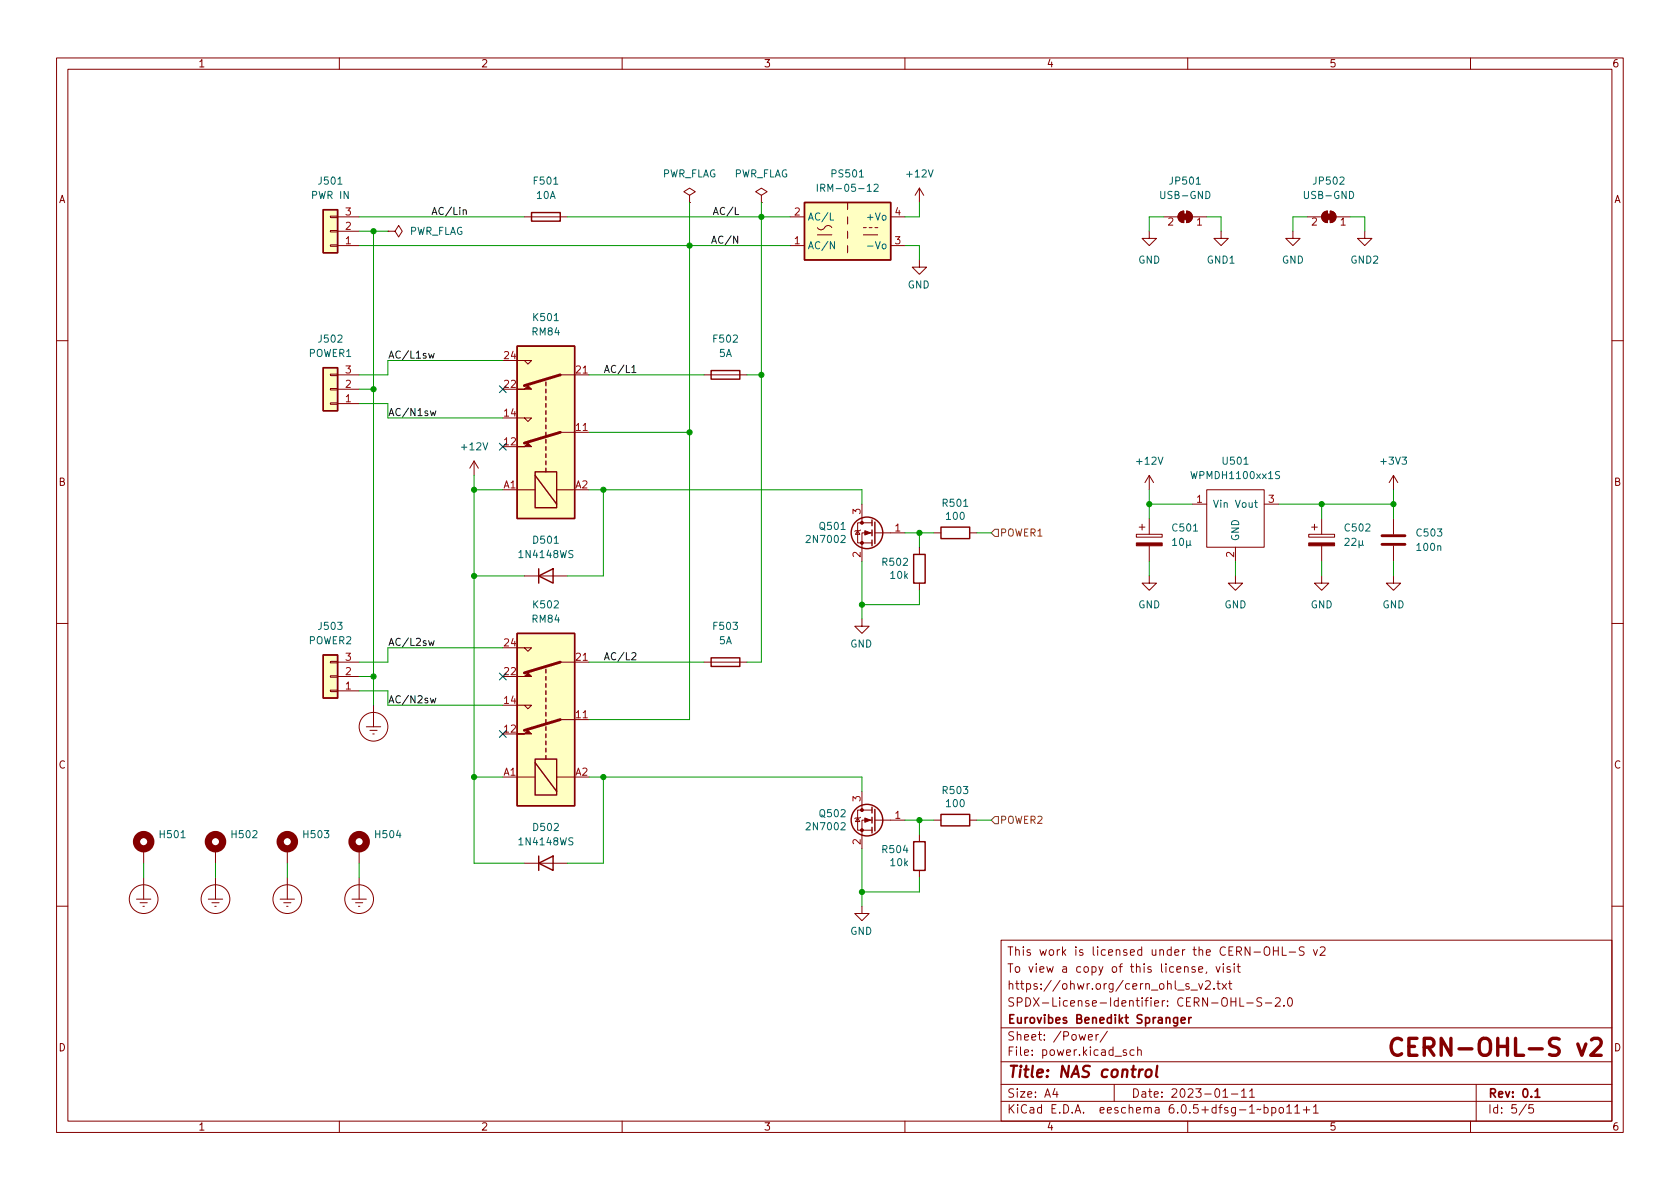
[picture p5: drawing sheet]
<svg xmlns="http://www.w3.org/2000/svg" width="297mm" height="210mm" viewBox="0 0 297 210" stroke-linecap="round" stroke-linejoin="round" font-family="sans-serif">
<g fill="none" stroke="#840000" stroke-width=".18">
<path d="M10 10.2h277v190.1h-277zM12 12.2h273v186.1h-273zM60 10.2v2M110 10.2v2M160 10.2v2M210 10.2v2M260 10.2v2M58.4 38.2h1.3v.3h-1.3zM59.7 38.3h3.8M92.7 38.3h7.6M121.9 34.5l1-.6-1-.6-1 .6 1 .6v1.3M121.9 35.8h.1"/>
<path d="M134.6 34.5l1-.6-1-.6-1 .6 1 .6v1.3M134.6 35.8h.1M139.7 38.3h2.5M149.9 35.8v1.3M149.9 38.3v1.3M157.5 38.3h2.5M162.6 33.3v2.5M162.6 33.3l-.8 1.2M162.6 33.3l.7 1.2M205.7 38.3h2.6M208.6 37.6l.7-.3v2.1a1.02 1.02 0 0 1-.9-.7 1.02 1.02 0 0 1 .2-1.1zM209.8 37.3a1.02 1.02 0 0 1 1 1 1.02 1.02 0 0 1-1 1.1z"/>
<path d="M210.8 38.3h2.6M231.1 38.3h2.6M234 37.6l.7-.3v2.1a1.02 1.02 0 0 1-.9-.7 1.02 1.02 0 0 1 .2-1.1zM235.2 37.3a1.02 1.02 0 0 1 1 1 1.02 1.02 0 0 1-1 1.1zM236.2 38.3h2.6M58.4 40.8h1.3v.2h-1.3zM58.4 43.3h1.3v.3h-1.3zM59.7 43.4h3.8M59.7 40.9h3.8M68.6 40.9h1.2l.7-1 .6 1-.6 1-.7-1M68.6 40.9h.1M139.7 43.4h2.5"/>
<path d="M144.5 41.5h2.6M144.5 40.3a.8 .8 0 0 0 .8 .3 .8 .8 0 0 0 .7-.6 .73 .73 0 0 1 1.1 .3M149.9 40.9v1.3M149.9 43.4v1.3M152.7 41.5h2.5M152.7 40.3h.5M153.7 40.3h.5M154.7 40.3h.5M157.5 43.4h2.5M162.6 46v1.2h-1.3l1.3 1.3 1.2-1.3h-1.2M203.2 40.9v1.3h1.3l-1.3 1.2-1.3-1.2h1.3M215.9 40.9v1.3h1.3l-1.3 1.2-1.3-1.2h1.3"/>
<path d="M228.6 40.9v1.3h1.3l-1.3 1.2-1.3-1.2h1.3M241.3 40.9v1.3h1.3l-1.3 1.2-1.3-1.2h1.3M10 60.2h2M58.4 66.2h1.3v.2h-1.3zM58.4 68.7h1.3v.3h-1.3zM58.4 71.2h1.3v.3h-1.3zM59.7 71.4h3.8M59.7 68.8h3.8M59.7 66.3h3.8M91.4 73.9h2.6l-.7 .6-.6-.6M91.4 63.7h2.6l-.7 .7-.6-.7M99.1 66.3h5"/>
<path d="M99.1 76.4h5M124.5 66.3h7.6M285 60.2h2M83.8 81.5l-.7 1.3M83.8 81.5v2.6M83.8 81.5l.8 1.3M91.4 86.6h3.2M98.4 86.6h3.2M151.6 93.8l.4 .7h-.7zM152.1 93.7l-.1 .1h-.7l-.2 .2M152.4 89.1v3.4M154.2 94.2h-1.8v5.1"/>
<path d="M154.2 92.5h-2.6v3.5h2.6M154.7 94.2h5.3M162.6 96.8v1.2M165.1 94.2h1.3M171.4 94.2h1.3M200.9 94.5h4.6v.5h-4.6zM201.4 93.2h1M201.9 92.7v1M203.2 84.1l-.8 1.2M203.2 84.1v2.5M203.2 91.7v2.8M203.2 96.5v2.8"/>
<path d="M203.2 84.1l.8 1.2M210.8 89.1h2.6M213.4 86.6h10.1v10.2h-10.1zM218.4 96.8v2.5M223.5 89.1h2.6M231.4 94.5h4.6v.5h-4.6zM231.9 93.2h1M232.4 92.7v1M233.7 91.7v2.8M233.7 96.5v2.8M246.4 84.1l-.8 1.2M246.4 84.1v2.5"/>
<path d="M246.4 91.7v2.8M246.4 96.5v2.8M246.4 84.1l.7 1.2M10 110.2h2M58.4 117h1.3v.2h-1.3zM58.4 119.5h1.3v.3h-1.3zM59.7 117.1h3.8M59.7 119.6h3.8M91.4 114.5h2.6l-.7 .7-.6-.7M92.7 101.8h7.6M99.1 117.1h5M124.5 117.1h7.6"/>
<path d="M152.4 109.5v1.2h-1.3l1.3 1.3 1.3-1.3h-1.3M162.6 103.1v1.3M203.2 101.8v1.3h1.3l-1.3 1.3-1.3-1.3h1.3M218.4 101.8v1.3h1.3l-1.3 1.3-1.2-1.3h1.2M233.7 101.8v1.3h1.2l-1.2 1.3-1.3-1.3h1.3M246.4 101.8v1.3h1.2l-1.2 1.3-1.3-1.3h1.3M285 110.2h2M58.4 122h1.3v.3h-1.3zM59.7 122.2h3.8M64.8 128.5h2.5M65.4 129.2h1.3M65.9 129.8h.3"/>
<path d="M66 124.7v3.8M91.4 124.7h2.6l-.7 .6-.6-.6M91.4 137.4h3.2M98.4 137.4h3.2M99.1 127.2h5M152.4 139.9v3.4M24.1 159h2.6M24.8 159.6h1.2M25.4 150.1v2.5M25.4 155.2v3.8M36.8 159h2.6M37.5 159.6h1.2"/>
<path d="M38.1 150.1v2.5M38.1 155.2v3.8M49.5 159h2.6M50.2 159.6h1.2M50.8 150.1v2.5M50.8 155.2v3.8M62.2 159h2.6M62.9 159.6h1.2M63.5 150.1v2.5M63.5 155.2v3.8M92.7 152.6h7.6M151.6 144.6l.4 .7h-.7z"/>
<path d="M152.1 144.5l-.1 .1h-.7l-.2 .2M154.2 145h-1.8v5.1M154.2 143.3h-2.6v3.5h2.6M154.7 145h5.3M162.6 147.6v1.2M162.6 153.9v1.3M165.1 145h1.3M171.4 145h1.3M10 160.2h2M25.3 160.3h.2M38 160.3h.2M50.7 160.3h.2"/>
<path d="M63.4 160.3h.2M152.4 160.3v1.2h-1.3l1.3 1.3 1.3-1.3h-1.3M177 166.3h108v32h-108zM210.2 174l-.3-.1-.3 .2 .1 .3 .5 .1v.4h-.6M210.6 175.1h1.1M211.3 171l-.4-.1-.2 .2 .1 .3 .5 .1v.4h-.6M211.9 173.9l.4 1 .3-1M211.9 171.4l.7-.1v-.3l-.5-.1-.2 .2 .1 .8h.6M213.1 173.6l.6-.2 .2 .2 .1 .3-.9 1h.9M213.4 171.9l-.2 .2M214.6 174.8v.1M215 170.9l.4 1 .3-1"/>
<path d="M215.1 173.9h.6M215.4 173.4v1.3l.3 .2M216.1 173.9l.8 1M216.3 170.4v.2M216.3 170.9v1M216.9 173.9l-.8 1M217.2 173.9h.6M217.4 173.4v1.3l.4 .2M217.5 171l-.4-.1-.2 .2 .1 .3 .5 .1v.4h-.6M218.2 170.4v.2M218.2 170.9v1M218.7 170.9h.6"/>
<path d="M218.9 170.4v1.3l.4 .2M219.2 176.4v1.5h.7M220.4 177.4h1.2M223.1 176.5l-.6-.1-.2 .2v.4l.6 .3 .2 .3-.3 .3h-.6M223.6 167.6a.5 .5 0 0 1 .6-.2 .5 .5 0 0 1 .3 .5v.5a.5 .5 0 0 1-.5 .6 .5 .5 0 0 1-.5-.6zM223.7 177.4h1.2M225.1 167.4v1.5M225.1 168.1h.9M225.5 176.6l.6-.2 .2 .2 .1 .3-1 1h1M226 167.4v1.5M226.7 167.4v1.5h.7M227 177.8v.1"/>
<path d="M227.8 176.6l.2-.2a.81 .81 0 0 1 .6 .7 .81 .81 0 0 1-.3 .8h-.2a.81 .81 0 0 1-.3-1.3zM227.9 168.4h1.2M230.6 167.5l-.6-.1-.2 .2v.4l.6 .3 .2 .3-.3 .3h-.6M232.2 167.9l.4 1 .3-1M233.4 167.6l.6-.2 .2 .2 .1 .3-.9 1h.9M285 160.2h2M60 198.3v2M110 198.3v2M160 198.3v2M177 194.8h108M177 191.8h108M177 187.8h108"/>
<path d="M177 181.8h108M186.5 192.5l-.4 1h1M186.9 193v1M192.4 183.4l.7-.1v-.3l-.5-.1-.2 .2 .1 .8h.6M193.8 182.9v1M194.2 182.9l-.3 .1-.1 .2M195.8 182.4l-1.3 1.9M197 191.8v3M199.1 185.7l-.3-.1-.2 .2v.3l.5 .1v.4h-.5M200.5 185.7l-.4-.1-.3 .3v.4l.1 .3h.6M201.1 185.8l.3-.2 .3 .1 .1 .9M201.1 185.1v1.5"/>
<path d="M210 198.3v2M216.2 193l.4-.5v1.5M216.2 194h.9M217.7 193.5h1.2M219.5 193l.4-.5v1.5M219.5 194h.9M220.9 193l.5-.5v1.5M220.9 194h.9M223.5 195.9l.4-.1 .3 .3v.4l-.1 .3h-.6M223.5 195.3v1.5M224.9 195.9l.4-.1 .3 .3v.4l-.2 .3h-.5M224.9 195.8v1.5"/>
<path d="M226.3 195.9l.3-.1 .3 .3v.4l-.3 .3h-.3l-.2-.3v-.4zM227.5 195.8l.4-.5v1.5M227.5 196.8h.9M228.9 195.8l.5-.5v1.5M228.9 196.8h.9M230.4 196.3h1.2M231 195.7v1.1M232.2 195.8l.4-.5v1.5M232.2 196.8h.9M260 198.3v2M261 191.8v6.5M269.9 195.3l-1.3 1.9"/>
<path d="M271.1 195.3h-.7l-.1 .7 .2-.1 .5 .1 .2 .2-.1 .5-.2 .1-.6-.1"/>
<circle cx="66" cy="128.5" r="2.54"/>
<circle cx="25.4" cy="159" r="2.54"/>
<circle cx="38.1" cy="159" r="2.54"/>
<circle cx="50.8" cy="159" r="2.54"/>
<circle cx="63.5" cy="159" r="2.54"/>
</g>
<path d="M208.2 179.9v1.2l-.3 .3h-.3M210.2 179.9v1M210.6 179.9l-.3 .1-.1 .2M208.2 180l-.4-.1-.3 .3v.4l.1 .3h.6M208.8 180.4l.8-.1-.1-.3-.4-.1-.3 .2 .1 .8h.6M271.4 193l.4-.5v1.5M271.4 194h.9" fill="none" stroke="#840000" stroke-width=".3"/>
<path d="M202.7 189.3a.52 .52 0 0 1 .5-.2 .52 .52 0 0 1 .4 .4v.6a.55 .55 0 0 1-.6 .4 .55 .55 0 0 1-.5-.4zM204.6 188.5l-.2 1.7 .3 .3" fill="none" stroke="#840000" stroke-width=".4"/>
<path d="M279 184.6l.7 2 .7-2M281.4 183.9l.4-.3h.7a.81 .81 0 0 1 .5 1.3l-1.8 1.7h1.9" fill="none" stroke="#840000" stroke-width=".6"/>
<g fill="#ffffc2" stroke="#ffffc2" stroke-width=".18">
<path d="M57.1 65h2.6v7.6h-2.6z"/>
<path d="M91.4 112h10.2v30.5h-10.2z"/>
<path d="M57.1 37.1h2.6v7.6h-2.6z"/>
<path d="M57.1 115.8h2.6v7.6h-2.6z"/>
<path d="M91.4 61.2h10.2v30.5h-10.2z"/>
<path d="M142.2 35.8h15.3v10.2h-15.3z"/>
</g>
<g fill="none" stroke="#840000" stroke-width=".25">
<path d="M57.1 37.1h2.6v7.6h-2.6zM94 37.6h5.1v1.5h-5.1zM142.2 35.8h15.3v10.2h-15.3zM57.1 65h2.6v7.6h-2.6zM91.4 61.2h10.2v30.5h-10.2zM96.5 67.6v.6M96.5 68.8v.7M96.5 70.1v.6M96.5 71.4v.6M96.5 72.6v.7M96.5 73.9v.6M96.5 75.2v.6"/>
<path d="M96.5 76.4v.7M96.5 77.7v.7M96.5 79v.6M125.7 65.5h5.1v1.6h-5.1zM94.6 83.4h3.8v6.4h-3.8zM94.6 84.1l3.8 5M96.5 80.3v.6M96.5 81.5v.7M96.5 82.8v.6M154.2 91.9v1.1M154.2 93.7v1M154.2 95.5v1"/>
<path d="M154.7 92.3v3.8M161.5 98h2.1v5.1h-2.1zM166.4 93.2h5v2h-5zM57.1 115.8h2.6v7.6h-2.6zM91.4 112h10.2v30.5h-10.2zM95.2 101.8l2.6-1.2v2.5zM95.2 100.6v2.5M96.5 118.4v.6M96.5 119.6v.7M125.7 116.3h5.1v1.6h-5.1zM94.6 134.2h3.8v6.4h-3.8zM94.6 134.9l3.8 5"/>
<path d="M96.5 120.9v.6M96.5 122.2v.6M96.5 123.4v.7M96.5 124.7v.6M96.5 126v.6M96.5 127.2v.7M96.5 128.5v.7M96.5 129.8v.6M96.5 131.1v.6M96.5 132.3v.7M96.5 133.6v.6M95.2 152.6l2.6-1.2v2.5z"/>
<path d="M95.2 151.4v2.5M154.2 142.7v1.1M154.2 144.5v1M154.2 146.3v1M154.7 143.1v3.8M161.5 148.8h2.1v5.1h-2.1zM166.4 144h5v2h-5z"/>
<circle cx="153.3" cy="94.2" r="2.79"/>
<circle cx="153.3" cy="145" r="2.79"/>
</g>
<g fill="#840000" stroke="#840000" stroke-width=".18">
<path d="M152.9 93.8l1 .4-1 .4z"/>
<path d="M91.4 129.8h1.3l.6-.6 .7 .6z"/>
<path d="M91.4 119.6h1.3l.6-.6 .7 .6z"/>
<path d="M234.4 37.8h1.1v1.1h-1.1z"/>
<path d="M235.2 37.3a1.02 1.02 0 0 1 1 1 1.02 1.02 0 0 1-1 1.1z"/>
<path d="M234 37.6l.7-.3v2.1a1.02 1.02 0 0 1-.9-.7 1.02 1.02 0 0 1 .2-1.1z"/>
<path d="M91.4 79h1.3l.6-.6 .7 .6z"/>
<path d="M91.4 68.8h1.3l.6-.6 .7 .6z"/>
<path d="M209 37.8h1.1v1.1h-1.1z"/>
<path d="M209.8 37.3a1.02 1.02 0 0 1 1 1 1.02 1.02 0 0 1-1 1.1z"/>
<path d="M208.6 37.6l.7-.3v2.1a1.02 1.02 0 0 1-.9-.7 1.02 1.02 0 0 1 .2-1.1z"/>
<path d="M231.4 96h4.6v.5h-4.6z"/>
<path d="M152.9 144.6l1 .4-1 .4z"/>
<path d="M200.9 96h4.6v.5h-4.6z"/>
<circle cx="152.4" cy="96" r=".25"/>
<circle cx="152.4" cy="92.5" r=".25"/>
<circle cx="152.4" cy="146.8" r=".25"/>
<circle cx="152.4" cy="143.3" r=".25"/>
</g>
<path d="M99.1 76.4l-6.4 2M99.1 66.3l-6.4 1.9M244.3 96.3h4.1M244.3 94.7h4.1M99.1 117.1l-6.4 1.9M99.1 127.2l-6.4 2" fill="none" stroke="#840000" stroke-width=".51"/>
<g fill="none" stroke="#840000" stroke-width="1.3">
<circle cx="25.4" cy="148.8" r="1.27"/>
<circle cx="38.1" cy="148.8" r="1.27"/>
<circle cx="50.8" cy="148.8" r="1.27"/>
<circle cx="63.5" cy="148.8" r="1.27"/>
</g>
<g fill="none" stroke="#006464" stroke-width=".18">
<path d="M144.5 32.6v1.2M145.1 33.2h.6l.1-.2v-.3l-.7-.1v1.2M146.8 37.7v1.2h.6M154.5 32.7l.5-.1 .3 .3-.8 .9h.8M147.5 42.7v1.3l-.7-1.3v1.3M153.4 43.5h1M207.3 95.5l.4-.3v1.3M207.3 96.5h.8M208.7 95.3l.1-.1a.68 .68 0 0 1 .5 .6 .68 .68 0 0 1-.5 .7l-.1-.2-.2-.3zM209.8 95.6v1.3M210.4 96.3l.2 .2M210.4 95.6v.8l-.4 .1-.2-.2"/>
<path d="M237.8 95.3l.5-.1 .2 .3-.7 1h.7M239 95.3l.5-.1 .2 .3-.7 1h.7M240.3 95.6v1.3M240.9 96.3l.2 .2M240.9 95.6l-.1 .8-.3 .1-.2-.2"/>
</g>
<path d="M175.3 94.2l.6-.6h.6v1.3h-.6zM175.9 144.4h.6v1.3h-.6l-.6-.7z" fill="none" stroke="#725600" stroke-width=".18"/>
<path d="M81.9 37.2l.2-.1 .3 .1v.7M125.8 43l.5-1.3 .4 1.3M75.8 62.5l.2 .8 .3-.6 .2 .6 .3-.8M76.1 72.7l.2 .8 .3-.6 .2 .6 .3-.8M111.7 65l.4-.4v1.3M111.7 65.9h.7M75.8 113.3l.2 .8 .3-.6 .2 .6 .3-.8M111.7 115.5l.5-.1 .2 .4-.7 .9h.7M76.1 123.5l.2 .8 .3-.6 .2 .6 .3-.8" fill="none" stroke="#0f0f0f" stroke-width=".18"/>
<g fill="none" stroke="#009600" stroke-width=".18">
<path d="M63.5 38.3h29.2M100.3 38.3h39.4M121.9 35.8v91.4h-17.8M134.6 35.8v81.3h-2.5M162.6 35.8v2.5h-2.6M205.7 38.3h-2.5v2.6M213.4 38.3h2.5v2.6M231.1 38.3h-2.5v2.6M238.8 38.3h2.5v2.6M63.5 43.4h76.2M63.5 40.9h5.1M66 40.9v83.8"/>
<path d="M160 43.4h2.6v2.6M63.5 71.4h5.1v2.5h20.3M63.5 68.8h2.5M88.9 63.7h-20.3v2.6h-5.1M104.1 66.3h20.4M104.1 76.4h17.8M132.1 66.3h2.5M83.8 84.1v68.5h8.9M83.8 86.6h5.1M104.1 86.6h48.3v2.5M106.7 86.6v15.2h-6.4M152.4 99.3v10.2"/>
<path d="M160 94.2h5.1M162.6 94.2v2.6M172.7 94.2h2.6M203.2 86.6v5.1M203.2 99.3v2.5M203.2 89.1h7.6M218.4 99.3v2.5M226.1 89.1h20.3M233.7 89.1v2.6M233.7 99.3v2.5M246.4 86.6v5.1M246.4 99.3v2.5"/>
<path d="M63.5 119.6h2.5M83.8 101.8h8.9M88.9 114.5h-20.3v2.6h-5.1M104.1 117.1h20.4M162.6 104.4v2.5h-10.2M63.5 122.2h5.1v2.5h20.3M83.8 137.4h5.1M104.1 137.4h48.3v2.5M106.7 137.4v15.2h-6.4M25.4 152.6v2.6M38.1 152.6v2.6M50.8 152.6v2.6"/>
<path d="M63.5 152.6v2.6M152.4 150.1v10.2M160 145h5.1M162.6 155.2v2.5h-10.2M162.6 145v2.6M172.7 145h2.6"/>
</g>
<path d="M88.3 68.2l1.2 1.2M88.3 78.4l1.2 1.2M89.5 68.2l-1.2 1.2M89.5 78.4l-1.2 1.2M88.3 119l1.2 1.2M89.5 119l-1.2 1.2M88.3 129.2l1.2 1.2M89.5 129.2l-1.2 1.2" fill="none" stroke="#000084" stroke-width=".18"/>
<g fill="#009600" stroke="#009600" stroke-width=".18">
<circle cx="246.4" cy="89.1" r=".46"/>
<circle cx="203.2" cy="89.1" r=".46"/>
<circle cx="233.7" cy="89.1" r=".46"/>
<circle cx="83.8" cy="101.8" r=".46"/>
<circle cx="83.8" cy="137.4" r=".46"/>
<circle cx="66" cy="119.6" r=".46"/>
<circle cx="106.7" cy="137.4" r=".46"/>
<circle cx="152.4" cy="106.9" r=".46"/>
<circle cx="152.4" cy="157.7" r=".46"/>
<circle cx="66" cy="68.8" r=".46"/>
<circle cx="66" cy="40.9" r=".46"/>
<circle cx="106.7" cy="86.6" r=".46"/>
<circle cx="121.9" cy="76.4" r=".46"/>
<circle cx="134.6" cy="66.3" r=".46"/>
<circle cx="134.6" cy="38.3" r=".46"/>
<circle cx="121.9" cy="43.4" r=".46"/>
<circle cx="162.6" cy="145" r=".46"/>
<circle cx="162.6" cy="94.2" r=".46"/>
<circle cx="83.8" cy="86.6" r=".46"/>
</g>
<text font-size="4.2" fill="#840000" x="245" y="186.8">CERN-OHL-S v2</text>
<text font-size="2.8" fill="#840000" x="178" y="190.6">Title: NAS control</text>
<g font-size="2.1" fill="#840000">
<text x="178" y="172">To view a copy of this license, visit</text>
<text x="178" y="169">This work is licensed under the CERN-OHL-S v2</text>
<text x="178" y="178">SPDX-License-Identifier: CERN-OHL-S-2.0</text>
<text x="178" y="175">https://ohwr.org/cern_ohl_s_v2.txt</text>
<text x="178" y="184">Sheet: /Power/</text>
<text x="178" y="181">Eurovibes Benedikt Spranger</text>
<text x="178" y="186.7">File: power.kicad_sch</text>
<text x="178" y="196.9">KiCad E.D.A. eeschema 6.0.5+dfsg-1~bpo11+1</text>
<text x="178" y="194.1">Size: A4</text>
<text x="200" y="194.1">Date: 2023-01-11</text>
<text x="263" y="194.1">Rev: 0.1</text>
<text x="263" y="196.9">Id: 5/5</text>
</g>
<g font-size="1.8" fill="#840000">
<text x="35" y="11.9">1</text>
<text x="85" y="11.9">2</text>
<text x="135" y="11.9">3</text>
<text x="185" y="11.9">4</text>
<text x="235" y="11.9">5</text>
<text x="285" y="11.9">6</text>
<text x="10.3" y="35.9">A</text>
<text x="285.3" y="35.9">A</text>
<text x="10.3" y="85.9">B</text>
<text x="285.3" y="85.9">B</text>
<text x="10.3" y="135.9">C</text>
<text x="285.3" y="135.9">C</text>
<text x="10.3" y="185.9">D</text>
<text x="285.3" y="185.9">D</text>
<text x="35" y="199.9">1</text>
<text x="85" y="199.9">2</text>
<text x="135" y="199.9">3</text>
<text x="185" y="199.9">4</text>
<text x="235" y="199.9">5</text>
<text x="285" y="199.9">6</text>
</g>
<g font-size="1.8" fill="#006464">
<text x="55.2" y="35.2">PWR IN</text>
<text x="56.5" y="32.6">J501</text>
<text x="94.5" y="32.6">F501</text>
<text x="94.9" y="35.2">10A</text>
<text x="117" y="31.4">PWR_FLAG</text>
<text x="129.7" y="31.4">PWR_FLAG</text>
<text x="145.7" y="33.9">IRM-05-12</text>
<text x="147.2" y="31.4">PS501</text>
<text x="160.5" y="31.4">+12V</text>
<text x="205.4" y="35.2">USB-GND</text>
<text x="207" y="32.6">JP501</text>
<text x="230.8" y="35.2">USB-GND</text>
<text x="232.4" y="32.6">JP502</text>
<text x="72.2" y="41.5">PWR_FLAG</text>
<text x="142.7" y="39">AC/L</text>
<text x="153.7" y="39">+Vo</text>
<text x="142.7" y="44.1">AC/N</text>
<text x="154.1" y="44.1">-Vo</text>
<text x="201.2" y="46.6">GND</text>
<text x="213.4" y="46.6">GND1</text>
<text x="226.6" y="46.6">GND</text>
<text x="238.8" y="46.6">GND2</text>
<text x="160.5" y="51">GND</text>
<text x="94.2" y="59.3">RM84</text>
<text x="94.4" y="56.8">K501</text>
<text x="54.6" y="63.1">POWER1</text>
<text x="56.5" y="60.6">J502</text>
<text x="126.3" y="60.6">F502</text>
<text x="127.1" y="63.1">5A</text>
<text x="81.7" y="79.6">+12V</text>
<text x="201.1" y="82.2">+12V</text>
<text x="216.3" y="82.2">U501</text>
<text x="244.3" y="82.2">+3V3</text>
<text x="166.8" y="89.6">R501</text>
<text x="211" y="84.7">WPMDH1100xx1S</text>
<text x="214.4" y="89.8">Vin</text>
<text x="218.6" y="89.8">Vout</text>
<text x="145" y="93.7">Q501</text>
<text x="167.4" y="91.9">100</text>
<text x="207.4" y="94">C501</text>
<text x="219.1" y="95.8" transform="rotate(-90 219.1 95.8)">GND</text>
<text x="237.9" y="94">C502</text>
<text x="250.6" y="94.9">C503</text>
<text x="92" y="98.7">1N4148WS</text>
<text x="94.4" y="96.1">D501</text>
<text x="142.9" y="96">2N7002</text>
<text x="156.1" y="100">R502</text>
<text x="250.6" y="97.4">100n</text>
<text x="94.4" y="107.6">K502</text>
<text x="157.5" y="102.4">10k</text>
<text x="201.2" y="107.6">GND</text>
<text x="216.5" y="107.6">GND</text>
<text x="231.7" y="107.6">GND</text>
<text x="244.4" y="107.6">GND</text>
<text x="54.6" y="113.9">POWER2</text>
<text x="56.5" y="111.4">J503</text>
<text x="94.2" y="110.1">RM84</text>
<text x="126.3" y="111.4">F503</text>
<text x="127.1" y="113.9">5A</text>
<text x="150.3" y="114.5">GND</text>
<text x="166.8" y="140.4">R503</text>
<text x="167.4" y="142.7">100</text>
<text x="28.4" y="148.2">H501</text>
<text x="41.1" y="148.2">H502</text>
<text x="53.8" y="148.2">H503</text>
<text x="66.5" y="148.2">H504</text>
<text x="92" y="149.5">1N4148WS</text>
<text x="94.4" y="146.9">D502</text>
<text x="142.9" y="146.8">2N7002</text>
<text x="145" y="144.5">Q502</text>
<text x="156.1" y="150.8">R504</text>
<text x="157.5" y="153.2">10k</text>
<text x="150.3" y="165.3">GND</text>
</g>
<g font-size="1.8" fill="#a90000">
<text x="61.1" y="40.6">2</text>
<text x="61.1" y="38.1">3</text>
<text x="140.5" y="38.1">2</text>
<text x="158.3" y="38.1">4</text>
<text x="206.5" y="39.9">2</text>
<text x="211.6" y="39.9">1</text>
<text x="231.9" y="39.9">2</text>
<text x="237" y="39.9">1</text>
<text x="61.1" y="43.2">1</text>
<text x="140.5" y="43.2">1</text>
<text x="158.3" y="43.2">3</text>
<text x="89.2" y="63.5">24</text>
<text x="61.1" y="71.1">1</text>
<text x="61.1" y="68.6">2</text>
<text x="61.1" y="66">3</text>
<text x="89.2" y="68.6">22</text>
<text x="101.9" y="66">21</text>
<text x="89.2" y="73.7">14</text>
<text x="101.9" y="76.2">11</text>
<text x="89.2" y="78.7">12</text>
<text x="89" y="86.4">A1</text>
<text x="101.7" y="86.4">A2</text>
<text x="211.6" y="88.9">1</text>
<text x="224.3" y="88.9">3</text>
<text x="152.1" y="90.9" transform="rotate(-90 152.1 90.9)">3</text>
<text x="158.3" y="94">1</text>
<text x="152.1" y="98.5" transform="rotate(-90 152.1 98.5)">2</text>
<text x="218.2" y="98.5" transform="rotate(-90 218.2 98.5)">2</text>
<text x="61.1" y="119.4">2</text>
<text x="61.1" y="116.8">3</text>
<text x="89.2" y="119.4">22</text>
<text x="89.2" y="114.3">24</text>
<text x="101.9" y="116.8">21</text>
<text x="61.1" y="121.9">1</text>
<text x="89.2" y="124.5">14</text>
<text x="89.2" y="129.5">12</text>
<text x="101.9" y="127">11</text>
<text x="89" y="137.2">A1</text>
<text x="101.7" y="137.2">A2</text>
<text x="152.1" y="141.7" transform="rotate(-90 152.1 141.7)">3</text>
<text x="152.1" y="149.3" transform="rotate(-90 152.1 149.3)">2</text>
<text x="158.3" y="144.8">1</text>
</g>
<g font-size="1.8" fill="#0f0f0f">
<text x="76.2" y="38">AC/Lin</text>
<text x="126.7" y="38">AC/L</text>
<text x="126.5" y="43.1">AC/N</text>
<text x="68.6" y="63.4">AC/L1sw</text>
<text x="106.7" y="65.9">AC/L1</text>
<text x="68.6" y="73.6">AC/N1sw</text>
<text x="68.6" y="114.2">AC/L2sw</text>
<text x="106.7" y="116.7">AC/L2</text>
<text x="68.6" y="124.4">AC/N2sw</text>
</g>
<g font-size="1.8" fill="#725600">
<text x="176.7" y="94.9">POWER1</text>
<text x="176.7" y="145.7">POWER2</text>
</g>
</svg>
